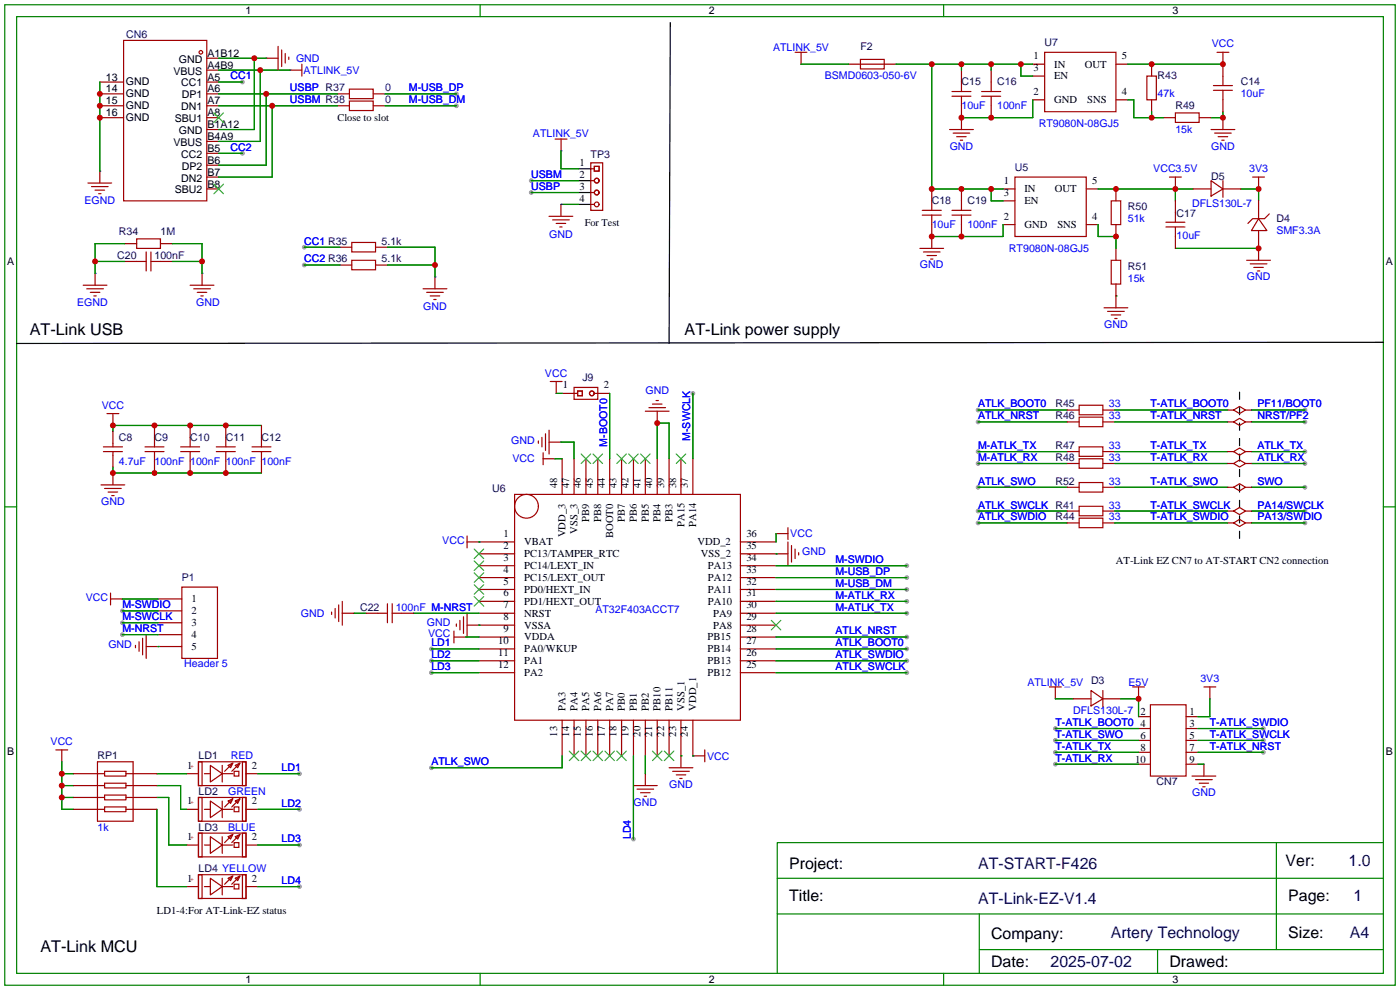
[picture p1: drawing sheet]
<svg xmlns="http://www.w3.org/2000/svg" width="299mm" height="212mm" viewBox="0 0 299 212" stroke-linecap="round" stroke-linejoin="round" font-family="sans-serif">
<g fill="#999">
<circle cx="64" cy="165.4" r=".51"/>
<circle cx="64" cy="173" r=".51"/>
<circle cx="64" cy="180.6" r=".51"/>
<circle cx="193.8" cy="126" r=".51"/>
<circle cx="193.8" cy="123.4" r=".51"/>
<circle cx="193.8" cy="120.9" r=".51"/>
<circle cx="193.8" cy="136.1" r=".51"/>
<circle cx="193.8" cy="141.2" r=".51"/>
<circle cx="193.8" cy="128.5" r=".51"/>
<circle cx="193.8" cy="131.1" r=".51"/>
<circle cx="193.8" cy="138.7" r=".51"/>
<circle cx="193.8" cy="143.8" r=".51"/>
<circle cx="64" cy="189.5" r=".51"/>
<circle cx="209" cy="109.2" r=".51"/>
<circle cx="209" cy="111.8" r=".51"/>
<circle cx="92.2" cy="143.8" r=".51"/>
<circle cx="92.2" cy="141.2" r=".51"/>
<circle cx="92.2" cy="138.7" r=".51"/>
<circle cx="148.1" cy="84.1" r=".51"/>
<circle cx="26.2" cy="130.6" r=".51"/>
<circle cx="26.2" cy="133.1" r=".51"/>
<circle cx="26.2" cy="135.6" r=".51"/>
<circle cx="270" cy="155.7" r=".51"/>
<circle cx="270" cy="160.8" r=".51"/>
<circle cx="225.6" cy="155.7" r=".51"/>
<circle cx="270" cy="158.2" r=".51"/>
<circle cx="225.6" cy="163.3" r=".51"/>
<circle cx="225.6" cy="160.8" r=".51"/>
<circle cx="225.6" cy="158.2" r=".51"/>
<circle cx="92.2" cy="164.1" r=".51"/>
<circle cx="135.4" cy="179.3" r=".51"/>
<circle cx="209" cy="87.6" r=".51"/>
<circle cx="209" cy="90.2" r=".51"/>
<circle cx="209" cy="96.5" r=".51"/>
<circle cx="209" cy="99.1" r=".51"/>
<circle cx="209" cy="104.1" r=".51"/>
<circle cx="113.5" cy="41.1" r=".51"/>
<circle cx="113.5" cy="38.6" r=".51"/>
<circle cx="97.5" cy="20.1" r=".51"/>
<circle cx="97.5" cy="22.6" r=".51"/>
<circle cx="51.8" cy="17.5" r=".51"/>
<circle cx="51.8" cy="32.8" r=".51"/>
<circle cx="65" cy="56.6" r=".51"/>
<circle cx="65" cy="52.8" r=".51"/>
<circle cx="278.9" cy="87.6" r=".51"/>
<circle cx="278.9" cy="96.5" r=".51"/>
<circle cx="278.9" cy="99.1" r=".51"/>
<circle cx="278.9" cy="111.8" r=".51"/>
<circle cx="278.9" cy="109.2" r=".51"/>
<circle cx="278.9" cy="90.2" r=".51"/>
<circle cx="278.9" cy="104.1" r=".51"/>
</g>
<g fill="none" stroke="#a10000" stroke-width=".25">
<path d="M21.3 17.5h5.1M26.4 8.6h17.8v34.3h-17.8zM44.2 15h2.5M44.2 17.5h2.5M44.2 12.4h2.5M56.9 12.4h2.5M59.4 9.9v5.1M60.2 10.7v3.5M61 11.4v2.1M61.7 12.2v.5M62 15h2.5M64.5 13.7v2.6"/>
<path d="M74.7 19.1h5.1v2h-5.1zM169.9 11.2h2.6M171.2 13.7h.1M171.2 11.2v2.5M181.4 13.7h10.1M183.9 12.7h5.1v2h-5.1zM203.5 19.6h4M205.5 15v4.6M209.8 19.6h4.1M211.8 15v4.6M220.7 13.7h2.6M220.7 16.3h2.6"/>
<path d="M223.3 11.2h15.2v12.7h-15.2zM238.5 13.7h2.5M245.1 16.3h2v5h-2zM246.1 13.7v2.6M259.3 19.3h4.1M259.3 18.3h4.1M260.1 11.2h2.5M261.4 11.2v7.1M261.4 19.3v4.6M261.4 13.7h.1M18.8 39.1h5.1M19.6 39.9h3.5"/>
<path d="M21.3 25.1h5.1M21.3 36.6v2.5M21.3 20.1h5.1M21.3 22.6h5.1M44.2 27.7h2.5M44.2 25.1h2.5M44.2 37.8h2.5M44.2 20.1h2.5M44.2 22.6h2.5M44.2 35.3h2.5M44.2 32.8h2.5M44.2 30.2h2.5"/>
<path d="M72.1 20.1h2.6M72.1 22.6h2.6M74.7 21.6h5.1v2h-5.1zM79.8 20.1h2.5M79.8 22.6h2.5M118.6 29.7h2.6M119.9 29.7v2.6M126.3 34.8h2.5v10.2h-2.5zM126.3 36.1h.7M126.3 38.6h.7M127 35.6h1v1h-1zM202.9 27.7h5.1"/>
<path d="M203.5 20.6h4M203.7 28.4h3.6M204.5 29.2h2M205.2 30h.5M205.5 25.1h.1M205.5 20.6v7.1M209.8 20.6h4.1M211.8 20.6v4.5M216.9 37.8h15.3v12.7h-15.3zM220.7 21.3h2.6M238.5 21.3h2.5M246.1 21.3v2.6"/>
<path d="M248.7 25.1h2.5M249.9 37.8h2.6M251.2 24.1h5.1v2.1h-5.1zM251.2 37.8v2.6M256.3 25.1h2.5M258.8 38.6l2.6 1.8-2.6 1.5zM258.8 27.7h5.1M259.6 28.4h3.5M260.3 29.2h2.1M261.1 30h.5M261.4 25.1h.1M261.4 25.1v2.6"/>
<path d="M261.4 38.6v3.6M267.7 37.8h2.6M269 37.8v2.6M20.3 40.6h2.1M20.3 58.4v2.6M21.1 41.4h.5M26.7 55.9h4.5M26.7 52.1h2.5M29.2 51.1h5.1v2h-5.1zM31.2 53.8v4.1M32.3 55.9h4.5M32.3 53.8v4.1"/>
<path d="M34.3 52.1h2.5M43.2 58.4v2.6M44.2 40.4h2.5M72.6 52.8h2.6M72.6 56.6h2.6M75.2 51.8h5.1v2h-5.1zM75.2 55.6h5.1v2.1h-5.1zM80.3 52.8h2.5M80.3 56.6h2.5M93 59.2v2.5M117.3 46.2h5.1M118.1 47h3.6"/>
<path d="M118.9 47.8h2M119.6 48.5h.5M119.9 43.7v2.5M126.3 41.1h.7M126.3 43.7h.7M196.6 53.1h5.1M197.1 46h4.1M197.1 45h4.1M197.4 53.8h3.5M198.1 54.6h2.1M198.9 55.4h.5M199.1 50.5h.1"/>
<path d="M199.1 40.4v4.6M199.1 46v7.1M203.5 46h4M203.5 45h4M205.5 40.4v4.6M205.5 46v4.5M214.4 40.4h2.5M214.4 48h2.5M214.4 42.9h2.5M232.2 40.4h2.5M232.2 48h2.5M237.5 55.6h2v5.1h-2z"/>
<path d="M237.5 42.9h2v5.1h-2zM238.5 40.4v2.5M238.5 48v2.5M238.5 53.1v2.5M249.2 48.5h4M249.2 47.5h4M251.2 40.4h.1M251.2 42.9v4.6M251.2 48.5v4.6M255 40.4h3.8M261.4 40.4h3.8M266.4 55.6h5.1"/>
<path d="M267.2 56.4h3.6M268 57.2h2M268.7 57.9h.5M269 53.1h.1M269 46.7l1.8 2.6h-3.3zM269 42.9v3.8M269 49.3v6.3M269 40.4h.1M271.3 45.7l-1 1h-2.6l-1 1.1M17.8 61h5.1M18.5 61.7h3.6M19.3 62.5h2"/>
<path d="M20.1 63.2h.5M40.6 61h5.1M41.4 61.7h3.6M42.2 62.5h2M42.9 63.2h.5M90.4 61.7h5.1M91.2 62.5h3.5M91.9 63.2h2.1M92.7 64h.5M236 65.8h5M236.7 66.5h3.6M237.5 67.3h2"/>
<path d="M238.3 68.1h.5M238.5 63.2h.1M238.5 60.7v5.1M22.1 96.5h4.1M22.1 95.5h4.1M22.9 88.4h2.5M24.1 88.4v2.5M24.1 92.2v3.3M24.1 96.5v3.3M24.1 90.9h.1M31 96.5h4.1M31 95.5h4.1"/>
<path d="M33 90.9v4.6M33 96.5v4.6M38.6 96.5h4.1M38.6 95.5h4.1M40.6 90.9v4.6M40.6 96.5v4.6M46.2 96.5h4.1M46.2 95.5h4.1M48.3 90.9v4.6M48.3 96.5v4.6M53.8 96.5h4.1M53.8 95.5h4.1"/>
<path d="M55.9 90.9v4.6M55.9 96.5v4.6M115.1 94.2v.5M115.8 93.5v2M116.1 98h2.5M116.1 96.8v2.5M116.6 92.7v3.6M117.3 94.5h2.6M117.3 91.9v5.1M117.6 81.5h2.5M118.6 98h.1M118.9 84.1h.1"/>
<path d="M118.9 81.5v2.6M119.9 94.5h.1M120.1 98v7.7M120.1 84.1h3.3M122.7 82.8h5.1v2.5h-5.1zM122.7 98v7.7M123.4 83.6h1.1v1h-1.1zM125.2 98v7.7M127 84.1h3.3M127.8 98v7.7M130.3 98v7.7M132.8 98v7.7"/>
<path d="M135.4 98v7.7M137.9 98v7.7M137.9 87.9h5.1M138.7 87.1h3.5M139.4 86.4h2.1M140.2 85.6h.5M140.5 87.9v2.5M140.5 98v7.7M140.5 90.4h.1M143 98v7.7M145.5 98v7.7M148.1 98v7.7"/>
<path d="M228.1 96.5h2.5M228.1 87.6h2.5M228.1 90.2h2.5M228.1 99.1h2.5M230.6 86.6h5.1v2h-5.1zM230.6 89.2h5.1v2h-5.1zM230.6 95.5h5.1v2h-5.1zM230.6 98h5.1v2.1h-5.1zM235.7 96.5h2.6M235.7 87.6h2.6M235.7 90.2h2.6M235.7 99.1h2.6"/>
<path d="M262.4 96.5h1.3M262.4 87.6h1.3M262.4 90.2h1.3M262.4 99.1h1.3M263.7 87.6l1.2-.7 1.3 .7-1.3 .8zM263.7 96.5l1.2-.7 1.3 .7-1.3 .8zM263.7 99.1l1.2-.8 1.3 .8-1.3 .7zM263.7 90.2l1.2-.8 1.3 .8-1.3 .7zM266.2 96.5h1.3M266.2 87.6h1.3M266.2 90.2h1.3M266.2 99.1h1.3"/>
<path d="M21.6 103.6h5.1M22.4 104.4h3.5M23.1 105.2h2M23.9 105.9h.5M24.1 101.1h.1M24.1 101.1v2.5M99.8 114.6v2.5M99.8 115.8h10.2M102.4 118.4h7.6M102.4 115.8h.1M110 105.7h48.2v48.2h-48.2zM158.2 118.4h10.2"/>
<path d="M158.2 115.8h7.7M165.9 118.4h.1M168.4 114h-2.5M168.4 112.8v2.5M168.4 115.8v5.1M169.2 116.6v3.5M169.9 117.3v2.1M170.7 118.1v.5M228.1 109.2h2.5M228.1 111.8h2.5M228.1 104.1h2.5M230.6 108.2h5.1v2h-5.1z"/>
<path d="M230.6 110.7h5.1v2.1h-5.1zM230.6 103.1h5.1v2.1h-5.1zM235.7 109.2h2.6M235.7 111.8h2.6M235.7 104.1h2.6M262.4 109.2h1.3M262.4 111.8h1.3M262.4 104.1h1.3M263.7 111.8l1.2-.8 1.3 .8-1.3 .7zM263.7 109.2l1.2-.7 1.3 .7-1.3 .8zM263.7 104.1l1.2-.7 1.3 .7-1.3 .8zM266.2 109.2h1.3"/>
<path d="M266.2 111.8h1.3M266.2 104.1h1.3M23.6 128h2.6M23.6 126.7v2.6M26.2 128h.1M29 137.9v.5M29.7 137.2v2M30.5 136.4v3.6M31.2 138.2h7.7M31.2 135.6v5.1M33.8 138.2h.1M33.8 128h5.1"/>
<path d="M33.8 130.6h5.1M33.8 133.1h5.1M33.8 135.6h5.1M38.9 125.5h7.6v15.2h-7.6zM70.9 130.8v.5M71.6 130v2.1M72.4 129.3v3.5M73.2 131.1h2.5M73.2 128.5v5.1M75.7 131.1h.1M78.2 131.1h4.6M82.8 129v4.1"/>
<path d="M83.8 131.1h4.6M83.8 129v4.1M97 136.1h2.6M97 134.9v2.5M97.5 133.4v.5M98.3 132.6v2M99.1 131.8v3.6M99.6 136.1h.1M99.8 133.6h10.2M99.8 131.1v5M102.4 136.1h7.6M102.4 133.6h.1"/>
<path d="M102.4 131.1h7.6M102.4 120.9h7.6M102.4 123.4h7.6M102.4 126h7.6M102.4 128.5h7.6M102.4 138.7h7.6M158.2 136.1h7.7M158.2 133.6h7.7M158.2 131.1h7.7M158.2 120.9h7.7M158.2 123.4h7.7M158.2 126h7.7"/>
<path d="M158.2 128.5h7.7M158.2 138.7h7.7M102.4 141.2h7.6M102.4 143.8h7.6M120.1 153.9v7.6M122.7 153.9v7.6M125.2 153.9v7.6M127.8 153.9v7.6M130.3 153.9v7.6M132.8 153.9v7.6M135.4 153.9v7.6M137.9 153.9v7.6"/>
<path d="M140.5 153.9v7.6M143 153.9v7.6M145.5 153.9v10.2M148.1 153.9v7.6h2.5M158.2 141.2h7.7M158.2 143.8h7.7M224.3 146.8h2.5M225.5 149.4h.1M225.6 146.8v2.6M229.4 149.4h3.8M233.2 147.6l2.5 1.8-2.5 1.5zM235.7 149.4h3.8"/>
<path d="M235.7 147.6v3.5M242.1 146.8h2.5M243.3 149.4h.1M243.3 153.2h2.6M243.3 155.7h2.6M243.3 158.2h2.6M243.3 146.8v2.6M245.9 150.6h7.6v15.3h-7.6zM253.5 153.2h2.5M253.5 155.7h2.5M253.5 158.2h2.5M257.3 146.8h2.5"/>
<path d="M258.6 146.8v2.6M258.6 149.4h.1M11.9 160.3h2.6M13.2 160.3v2.5M13.2 162.8h.1M15.7 165.4h6.7M15.7 173h6.7M15.7 167.9h6.7M15.7 170.4h6.7M20.8 162.8h7.6v12.7h-7.6zM22.4 164.8h4.5v1.1h-4.5zM22.4 167.4h4.5v1h-4.5z"/>
<path d="M22.4 169.9h4.5v1h-4.5zM22.4 172.5h4.5v1h-4.5zM26.9 165.4h6.6M26.9 173h6.6M26.9 167.9h6.6M26.9 170.4h6.6M39.9 165.4h2.5M39.9 173h2.5M42.4 162.8h10.2v5.1h-10.2zM42.4 162.8h.8v5.1h-.8zM42.4 170.4h10.2v5.1h-10.2zM42.4 170.4h.8v5.1h-.8z"/>
<path d="M42.4 178.1h10.2v5h-10.2zM42.4 178.1h.8v5h-.8zM43.7 165.4h1.3M43.7 173h1.3M45 163.6l2.5 1.8-2.5 1.7zM45 171.2l2.5 1.8-2.5 1.8zM45 178.8l2.5 1.8-2.5 1.8zM47.5 163.6v3.5M47.5 171.2v3.6M47.5 178.8v3.6M47.5 165.4h2.3M47.5 173h2.3"/>
<path d="M48.8 163.6l1-.5-.5 1zM48.8 171.2l1-.5-.5 1zM48.8 178.8l1-.5-.5 1zM49.5 163.3l-1.5 1.5M49.5 170.9l-1.5 1.6M49.5 178.6l-1.5 1.5M50 164.8h1.1v1.1h-1.1zM50 172.5h1.1v1h-1.1zM50.3 163.6l1-.5-.5 1zM50.3 171.2l1-.5-.5 1zM50.3 178.8l1-.5-.5 1zM51.1 163.3l-1.6 1.5"/>
<path d="M51.1 170.9l-1.6 1.6M51.1 178.6l-1.6 1.5M51.8 162.8h.8v5.1h-.8zM51.8 170.4h.8v5.1h-.8zM51.8 178.1h.8v5h-.8zM52.6 165.4h2.5M52.6 173h2.5M135.4 167.9h5.1M136.1 168.7h3.6M136.9 169.4h2M137.7 170.2h.5M137.9 165.4h.1"/>
<path d="M137.9 165.4v2.5M143 164.1h5.1M143.8 164.8h3.5M144.5 165.6h2.1M145.3 166.4h.5M145.5 161.5h.1M150.6 160.3v2.5M243.3 160.8h2.6M243.3 163.3h2.6M253.5 160.8h2.5M253.5 163.3h2.5M254.8 165.9h5"/>
<path d="M255.5 166.6h3.6M256.3 167.4h2M257 168.1h.6M257.3 163.3h.1M257.3 163.3v2.6M39.9 189.5h2.5M39.9 180.6h2.5M42.4 186.9h10.2v5.1h-10.2zM42.4 186.9h.8v5.1h-.8zM43.7 189.5h1.3M43.7 180.6h1.3M45 187.7l2.5 1.8-2.5 1.8z"/>
<path d="M47.5 187.7v3.6M47.5 189.5h2.3M47.5 180.6h2.3M48.8 187.7l1-.5-.5 1zM49.5 187.5l-1.5 1.5M50 189h1.1v1h-1.1zM50 180.1h1.1v1h-1.1zM50.3 187.7l1-.5-.5 1zM51.1 187.5l-1.6 1.5M51.8 186.9h.8v5.1h-.8zM52.6 189.5h2.5M52.6 180.6h2.5"/>
<circle cx="42.9" cy="11.2" r=".38"/>
<circle cx="127.5" cy="38.6" r=".51"/>
<circle cx="127.5" cy="41.1" r=".51"/>
<circle cx="127.5" cy="43.7" r=".51"/>
<circle cx="126.5" cy="84.1" r=".51"/>
<circle cx="112.5" cy="108.2" r="2.54"/>
</g>
<g fill="none" stroke="#3c3" stroke-width=".25">
<path d="M45.7 39.4l2.1 2M45.7 24.1l2.1 2.1M47.8 39.4l-2.1 2M47.8 24.1l-2.1 2.1M124.2 97l2 2.1M126.2 97l-2 2.1M126.7 97l2.1 2.1M128.8 97l-2.1 2.1M131.8 97l2.1 2.1M133.9 97l-2.1 2.1M134.4 97l2 2.1M136.4 97l-2 2.1"/>
<path d="M136.9 97l2 2.1M138.9 97l-2 2.1M144.5 97l2.1 2.1M146.6 97l-2.1 2.1M101.3 117.3l2.1 2.1M101.3 119.9l2.1 2M103.4 117.3l-2.1 2.1M103.4 119.9l-2.1 2M101.3 122.4l2.1 2.1M101.3 125l2.1 2M101.3 127.5l2.1 2M103.4 122.4l-2.1 2.1"/>
<path d="M103.4 125l-2.1 2M103.4 127.5l-2.1 2M164.8 132.6l2.1 2M166.9 132.6l-2.1 2M121.7 160.5l2 2.1M123.7 160.5l-2 2.1M124.2 160.5l2 2.1M126.2 160.5l-2 2.1M126.7 160.5l2.1 2.1M128.8 160.5l-2.1 2.1M129.3 160.5l2 2.1M131.3 160.5l-2 2.1"/>
<path d="M131.8 160.5l2.1 2.1M133.9 160.5l-2.1 2.1M139.4 160.5l2.1 2.1M141.5 160.5l-2.1 2.1M142 160.5l2 2.1M144 160.5l-2 2.1"/>
</g>
<g fill="none" stroke="#008700" stroke-width=".25">
<path d="M21.3 17.5v19.1M46.7 15h15.3M46.7 12.4h10.2M46.7 17.5h5.1M54.4 12.4v15.3h-7.7M55.6 15v15.2h-8.9M171.2 13.7h10.2M191.5 13.7h29.2M199.1 13.7v26.7h15.3M205.5 13.7v1.3M211.8 13.7v1.3M218.2 13.7v2.6h2.5"/>
<path d="M241 13.7h20.4M46.7 20.1h25.4M46.7 22.6h25.4M46.7 32.8h5.1M56.9 20.1v15.2h-10.2M58.2 22.6v15.2h-11.5M82.3 20.1h15.2M82.3 22.6h15.2M113.5 38.6h10.2M119.9 32.3v3.8h3.8M220.7 21.3v3.8h-15.2M241 21.3h1.3v3.8h6.4"/>
<path d="M246.1 23.9v1.2M261.4 23.9v1.2h-2.6M20.3 55.9h6.4M26.7 52.1h-6.4v6.3M36.8 55.9h6.4M36.8 52.1h6.4v6.3M65 56.6h7.6M65 52.8h7.6M82.8 56.6h10.2M82.8 52.8h10.2v6.4M113.5 41.1h10.2M119.9 43.7h3.8"/>
<path d="M211.8 40.4v2.5h2.6M214.4 48v2.5h-15.3M234.7 48v2.5h3.8v2.6M234.7 40.4h20.3M251.2 53.1h17.8M251.2 40.4v2.5M265.2 40.4h3.8v2.5M238.5 63.2h.1M24.1 99.8v1.3h31.8M55.9 90.9h-31.8v1.3M118.6 98h1.5M118.9 84.1h1.2"/>
<path d="M119.9 94.5h2.8v3.5M130.3 84.1v13.9M140.5 98v-7.6h2.5v7.6M148.1 84.1v13.9M209 87.6h19.1M209 90.2h19.1M209 96.5h19.1M209 99.1h19.1M238.3 87.6h24.1M238.3 90.2h24.1M238.3 96.5h24.1M238.3 99.1h24.1"/>
<path d="M267.5 87.6h11.4M267.5 90.2h11.4M267.5 96.5h11.4M267.5 99.1h11.4M102.4 115.8h.1M165.9 118.4h.1M165.9 114v1.8M209 109.2h19.1M209 111.8h19.1M209 104.1h19.1M238.3 109.2h24.1M238.3 111.8h24.1"/>
<path d="M238.3 104.1h24.1M267.5 109.2h11.4M267.5 111.8h11.4M267.5 104.1h11.4M26.2 128h7.6M26.2 130.6h7.6M26.2 133.1h7.6M26.2 135.6h7.6M33.8 138.2h.1M75.7 131.1h2.5M88.4 131.1h14M92.2 138.7h10.2"/>
<path d="M99.6 136.1h2.8M102.4 133.6h.1M165.9 126h27.9M165.9 123.4h27.9M165.9 120.9h27.9M165.9 136.1h27.9M165.9 128.5h27.9M165.9 131.1h27.9M165.9 138.7h27.9M92.2 141.2h10.2M92.2 143.8h10.2M165.9 141.2h27.9"/>
<path d="M165.9 143.8h27.9M225.6 155.7h17.7M225.6 158.2h17.7M225.6 149.4h3.8M239.5 149.4h3.8v3.8M256 155.7h14M256 158.2h14M258.6 149.4v3.8h-2.6M13.2 170.4h2.5M13.2 162.8v10.2h2.5M13.2 167.9h2.5M13.2 165.4h2.5"/>
<path d="M33.5 170.4h2.6v10.2h3.8M33.5 167.9h5.1v5.1h1.3M33.5 165.4h6.4M33.5 173v16.5h6.4M55.1 173h8.9M55.1 165.4h8.9M120.1 161.5v2.6h-27.9M135.4 161.5v17.8M137.9 161.5v3.9M145.5 161.5h.1M148.1 161.5h.1M225.6 160.8h17.7"/>
<path d="M225.6 163.3h17.7M256 160.8h14M256 163.3h1.3M55.1 180.6h8.9M55.1 189.5h8.9"/>
</g>
<g fill="none" stroke="#008000" stroke-width=".25">
<path d="M1 1h297.2v209.6h-297.2zM3.6 3.6h292.1v204.4h-292.1zM102.6 1v2.6M201.7 1v2.6M1 108.3h2.6M295.7 108.3h2.5M209.3 195.3v12.7M272.8 180.1v22.8M295.7 195.3h-129.6v12.7M295.7 187.7h-129.6v7.6M295.7 180.1h-129.6v7.6M102.6 208v2.6"/>
<path d="M201.7 208v2.6M209.3 202.9h86.4M247.4 202.9v5.1"/>
</g>
<path d="M143.3 4.8l-.3 68.6M123.7 36.1h2.5M123.7 38.6h2.5M123.7 41.1h2.5M123.7 43.7h2.5M295.7 73.2l-292.1 .2" fill="none" stroke="#000" stroke-width=".25"/>
<path d="M56.9 12.4h.1M62 15h.1M21.3 36.6h.1M119.9 32.3h.1M20.3 58.4h.1M43.2 58.4h.1M93 59.2h.1M119.9 43.7h.1" fill="none" stroke="#00f" stroke-width=".25"/>
<path d="M264.9 83.8v31.8" fill="none" stroke="#000" stroke-width=".25" stroke-dasharray="1.5 1.8"/>
<g fill="#c00">
<circle cx="13.2" cy="170.4" r=".63"/>
<circle cx="13.2" cy="167.9" r=".63"/>
<circle cx="13.2" cy="165.4" r=".63"/>
<circle cx="211.8" cy="25.1" r=".63"/>
<circle cx="205.5" cy="25.1" r=".63"/>
<circle cx="261.4" cy="25.1" r=".63"/>
<circle cx="246.1" cy="13.7" r=".63"/>
<circle cx="261.4" cy="13.7" r=".63"/>
<circle cx="205.5" cy="50.5" r=".63"/>
<circle cx="199.1" cy="50.5" r=".63"/>
<circle cx="269" cy="53.1" r=".63"/>
<circle cx="251.2" cy="40.4" r=".63"/>
<circle cx="238.5" cy="40.4" r=".63"/>
<circle cx="140.5" cy="90.4" r=".63"/>
<circle cx="269" cy="40.4" r=".63"/>
<circle cx="24.1" cy="90.9" r=".63"/>
<circle cx="33" cy="90.9" r=".63"/>
<circle cx="40.6" cy="90.9" r=".63"/>
<circle cx="48.3" cy="90.9" r=".63"/>
<circle cx="24.1" cy="101.1" r=".63"/>
<circle cx="33" cy="101.1" r=".63"/>
<circle cx="40.6" cy="101.1" r=".63"/>
<circle cx="48.3" cy="101.1" r=".63"/>
<circle cx="56.9" cy="20.1" r=".63"/>
<circle cx="58.2" cy="22.6" r=".63"/>
<circle cx="55.6" cy="15" r=".63"/>
<circle cx="21.3" cy="20.1" r=".63"/>
<circle cx="21.3" cy="22.6" r=".63"/>
<circle cx="21.3" cy="25.1" r=".63"/>
<circle cx="54.4" cy="12.4" r=".63"/>
<circle cx="93" cy="56.6" r=".63"/>
<circle cx="20.3" cy="55.9" r=".63"/>
<circle cx="43.2" cy="55.9" r=".63"/>
<circle cx="211.8" cy="40.4" r=".63"/>
<circle cx="205.5" cy="40.4" r=".63"/>
<circle cx="218.2" cy="13.7" r=".63"/>
<circle cx="205.5" cy="13.7" r=".63"/>
<circle cx="199.1" cy="40.4" r=".63"/>
<circle cx="199.1" cy="13.7" r=".63"/>
<circle cx="211.8" cy="13.7" r=".63"/>
<circle cx="246.1" cy="25.1" r=".63"/>
<circle cx="238.5" cy="50.5" r=".63"/>
<circle cx="243.3" cy="149.4" r=".63"/>
</g>
<g font-size="3.5">
<text x="6.3" y="71.6">AT-Link USB</text>
<text x="146.3" y="71.6">AT-Link power supply</text>
<text x="8.6" y="203.4">AT-Link MCU</text>
</g>
<g font-size="3.4">
<text x="168.7" y="185.6">Project:</text>
<text x="274.8" y="185">Ver:</text>
<text x="168.7" y="192.6">Title:</text>
<text x="275.3" y="192.6">Page:</text>
<text x="211.8" y="200.6">Company:</text>
<text x="275.3" y="200.5">Size:</text>
<text x="211.8" y="206.6">Date:</text>
<text x="249.9" y="206.6">Drawed:</text>
</g>
<g font-size="3.4" fill="#000080">
<text x="209" y="185.6">AT-START-F426</text>
<text x="288.2" y="185">1.0</text>
<text x="209.1" y="193.1">AT-Link-EZ-V1.4</text>
<text x="289.3" y="192.6">1</text>
<text x="237.4" y="200.5">Artery Technology</text>
<text x="288.5" y="200.5">A4</text>
<text x="224.5" y="206.7">2025-07-02</text>
</g>
<g font-size="2.3">
<text x="52.5" y="3">1</text>
<text x="151.5" y="3">2</text>
<text x="250.6" y="3">3</text>
<text x="22.6" y="17.2">13</text>
<text x="37.1" y="15.9">VBUS</text>
<text x="38.2" y="13.4">GND</text>
<text x="44.3" y="17.2">A5</text>
<text x="44.3" y="14.7">A4B9</text>
<text x="44.3" y="12.1">A1B12</text>
<text x="220.9" y="12.7">1</text>
<text x="220.9" y="15.2">3</text>
<text x="225.3" y="14.4">IN</text>
<text x="225.3" y="17">EN</text>
<text x="231.8" y="14.4">OUT</text>
<text x="239.8" y="12.7">5</text>
<text x="22.6" y="22.3">15</text>
<text x="22.6" y="19.8">14</text>
<text x="26.9" y="23.3">GND</text>
<text x="26.9" y="20.8">GND</text>
<text x="26.9" y="18.2">GND</text>
<text x="38.7" y="23.6">DN1</text>
<text x="38.7" y="18.5">CC1</text>
<text x="38.8" y="21">DP1</text>
<text x="44.3" y="22.3">A7</text>
<text x="44.3" y="19.8">A6</text>
<text x="220.9" y="20.3">2</text>
<text x="225.3" y="22.1">GND</text>
<text x="232.3" y="22.1">SNS</text>
<text x="239.8" y="20.3">4</text>
<text x="22.6" y="24.8">16</text>
<text x="26.9" y="25.9">GND</text>
<text x="37.3" y="26.1">SBU1</text>
<text x="38.2" y="28.6">GND</text>
<text x="44.3" y="29.9">B4A9</text>
<text x="44.3" y="27.4">B1A12</text>
<text x="44.3" y="24.8">A8</text>
<text x="37.1" y="31.2">VBUS</text>
<text x="38.7" y="33.7">CC2</text>
<text x="44.3" y="35">B6</text>
<text x="44.3" y="32.5">B5</text>
<text x="123.9" y="35.5">1</text>
<text x="37.3" y="41.3">SBU2</text>
<text x="38.7" y="38.8">DN2</text>
<text x="38.8" y="36.3">DP2</text>
<text x="44.3" y="40.1">B8</text>
<text x="44.3" y="37.5">B7</text>
<text x="123.9" y="38">2</text>
<text x="123.9" y="40.6">3</text>
<text x="214.5" y="39.3">1</text>
<text x="214.5" y="41.9">3</text>
<text x="218.9" y="41.1">IN</text>
<text x="225.5" y="41.1">OUT</text>
<text x="233.4" y="39.3">5</text>
<text x="123.9" y="43.1">4</text>
<text x="214.5" y="47">2</text>
<text x="218.9" y="43.7">EN</text>
<text x="233.4" y="47">4</text>
<text x="218.9" y="48.7">GND</text>
<text x="226" y="48.7">SNS</text>
<text x="1.5" y="56.7">A</text>
<text x="296.2" y="56.7">A</text>
<text x="120.3" y="83">1</text>
<text x="129" y="83">2</text>
<text x="119.1" y="104.4" transform="rotate(-90 119.1 104.4)">48</text>
<text x="121.6" y="104.4" transform="rotate(-90 121.6 104.4)">47</text>
<text x="124.2" y="104.4" transform="rotate(-90 124.2 104.4)">46</text>
<text x="126.7" y="104.4" transform="rotate(-90 126.7 104.4)">45</text>
<text x="129.3" y="104.4" transform="rotate(-90 129.3 104.4)">44</text>
<text x="131.8" y="104.4" transform="rotate(-90 131.8 104.4)">43</text>
<text x="134.3" y="104.4" transform="rotate(-90 134.3 104.4)">42</text>
<text x="136.9" y="104.4" transform="rotate(-90 136.9 104.4)">41</text>
<text x="139.4" y="104.4" transform="rotate(-90 139.4 104.4)">40</text>
<text x="142" y="104.4" transform="rotate(-90 142 104.4)">39</text>
<text x="144.5" y="104.4" transform="rotate(-90 144.5 104.4)">38</text>
<text x="147" y="104.4" transform="rotate(-90 147 104.4)">37</text>
<text x="125.9" y="111.6" transform="rotate(-90 125.9 111.6)">PB9</text>
<text x="128.5" y="111.6" transform="rotate(-90 128.5 111.6)">PB8</text>
<text x="133.6" y="111.6" transform="rotate(-90 133.6 111.6)">PB7</text>
<text x="136.1" y="111.6" transform="rotate(-90 136.1 111.6)">PB6</text>
<text x="138.6" y="111.6" transform="rotate(-90 138.6 111.6)">PB5</text>
<text x="141.2" y="111.6" transform="rotate(-90 141.2 111.6)">PB4</text>
<text x="143.7" y="111.6" transform="rotate(-90 143.7 111.6)">PB3</text>
<text x="146.3" y="112.6" transform="rotate(-90 146.3 112.6)">PA15</text>
<text x="148.8" y="112.6" transform="rotate(-90 148.8 112.6)">PA14</text>
<text x="107.6" y="114.8">1</text>
<text x="107.6" y="117.3">2</text>
<text x="107.6" y="119.9">3</text>
<text x="112" y="116.6">VBAT</text>
<text x="112" y="119.1">PC13/TAMPER_RTC</text>
<text x="120.9" y="114.9" transform="rotate(-90 120.9 114.9)">VDD_3</text>
<text x="123.4" y="114.1" transform="rotate(-90 123.4 114.1)">VSS_3</text>
<text x="131" y="115" transform="rotate(-90 131 115)">BOOT0</text>
<text x="149" y="116.6">VDD_2</text>
<text x="149.8" y="119.1">VSS_2</text>
<text x="159.5" y="119.9">34</text>
<text x="159.5" y="114.8">36</text>
<text x="159.5" y="117.3">35</text>
<text x="107.6" y="122.4">4</text>
<text x="107.6" y="124.9">5</text>
<text x="112" y="121.6">PC14/LEXT_IN</text>
<text x="112" y="124.2">PC15/LEXT_OUT</text>
<text x="151.3" y="121.6">PA13</text>
<text x="151.3" y="124.2">PA12</text>
<text x="159.5" y="122.4">33</text>
<text x="159.5" y="124.9">32</text>
<text x="238.5" y="120.6">AT-Link EZ CN7 to AT-START CN2 connection</text>
<text x="40.9" y="128.7">1</text>
<text x="40.9" y="131.3">2</text>
<text x="107.6" y="127.5">6</text>
<text x="107.6" y="130">7</text>
<text x="112" y="126.7">PD0/HEXT_IN</text>
<text x="112" y="129.3">PD1/HEXT_OUT</text>
<text x="112" y="131.8">NRST</text>
<text x="151.3" y="126.7">PA11</text>
<text x="151.3" y="129.3">PA10</text>
<text x="152.4" y="131.8">PA9</text>
<text x="159.5" y="130">30</text>
<text x="159.5" y="127.5">31</text>
<text x="40.9" y="133.8">3</text>
<text x="40.9" y="136.4">4</text>
<text x="106.4" y="137.6">10</text>
<text x="107.6" y="132.6">8</text>
<text x="107.6" y="135.1">9</text>
<text x="112" y="134.3">VSSA</text>
<text x="112" y="136.9">VDDA</text>
<text x="151.2" y="136.9">PB15</text>
<text x="152.4" y="134.3">PA8</text>
<text x="159.5" y="135.1">28</text>
<text x="159.5" y="137.6">27</text>
<text x="159.5" y="132.6">29</text>
<text x="40.9" y="138.9">5</text>
<text x="106.4" y="140.2">11</text>
<text x="106.4" y="142.7">12</text>
<text x="112" y="139.4">PA0/WKUP</text>
<text x="112" y="142">PA1</text>
<text x="151.2" y="139.4">PB14</text>
<text x="151.2" y="142">PB13</text>
<text x="159.5" y="140.2">26</text>
<text x="159.5" y="142.7">25</text>
<text x="112" y="144.5">PA2</text>
<text x="151.2" y="144.5">PB12</text>
<text x="120.9" y="151.9" transform="rotate(-90 120.9 151.9)">PA3</text>
<text x="123.4" y="151.9" transform="rotate(-90 123.4 151.9)">PA4</text>
<text x="125.9" y="151.9" transform="rotate(-90 125.9 151.9)">PA5</text>
<text x="128.5" y="151.9" transform="rotate(-90 128.5 151.9)">PA6</text>
<text x="131" y="151.9" transform="rotate(-90 131 151.9)">PA7</text>
<text x="133.6" y="151.9" transform="rotate(-90 133.6 151.9)">PB0</text>
<text x="136.1" y="151.9" transform="rotate(-90 136.1 151.9)">PB1</text>
<text x="138.6" y="151.9" transform="rotate(-90 138.6 151.9)">PB2</text>
<text x="141.2" y="151.9" transform="rotate(-90 141.2 151.9)">PB10</text>
<text x="143.7" y="151.9" transform="rotate(-90 143.7 151.9)">PB11</text>
<text x="146.3" y="151.9" transform="rotate(-90 146.3 151.9)">VSS_1</text>
<text x="148.8" y="151.9" transform="rotate(-90 148.8 151.9)">VDD_1</text>
<text x="243.7" y="152.9">2</text>
<text x="243.7" y="155.4">4</text>
<text x="254.3" y="152.9">1</text>
<text x="254.3" y="155.4">3</text>
<text x="1.5" y="161.4">B</text>
<text x="119.1" y="157.5" transform="rotate(-90 119.1 157.5)">13</text>
<text x="121.6" y="157.5" transform="rotate(-90 121.6 157.5)">14</text>
<text x="124.2" y="157.5" transform="rotate(-90 124.2 157.5)">15</text>
<text x="126.7" y="157.5" transform="rotate(-90 126.7 157.5)">16</text>
<text x="129.3" y="157.5" transform="rotate(-90 129.3 157.5)">17</text>
<text x="131.8" y="157.5" transform="rotate(-90 131.8 157.5)">18</text>
<text x="134.3" y="157.5" transform="rotate(-90 134.3 157.5)">19</text>
<text x="136.9" y="157.5" transform="rotate(-90 136.9 157.5)">20</text>
<text x="139.4" y="157.5" transform="rotate(-90 139.4 157.5)">21</text>
<text x="142" y="157.5" transform="rotate(-90 142 157.5)">22</text>
<text x="144.5" y="157.5" transform="rotate(-90 144.5 157.5)">23</text>
<text x="147" y="157.5" transform="rotate(-90 147 157.5)">24</text>
<text x="243.7" y="158">6</text>
<text x="243.7" y="160.5">8</text>
<text x="254.3" y="158">5</text>
<text x="254.3" y="160.5">7</text>
<text x="296.2" y="161.4">B</text>
<text x="40" y="164.3">1</text>
<text x="53.8" y="164.3">2</text>
<text x="242.6" y="163">10</text>
<text x="254.3" y="163">9</text>
<text x="40" y="171.9">1</text>
<text x="53.8" y="171.9">2</text>
<text x="40" y="179.5">1</text>
<text x="53.8" y="179.5">2</text>
<text x="40" y="188.4">1</text>
<text x="53.8" y="188.4">2</text>
<text x="33.5" y="195.3">LD1-4:For AT-Link-EZ status</text>
<text x="52.5" y="210">1</text>
<text x="151.5" y="210">2</text>
<text x="250.6" y="210">3</text>
</g>
<g font-size="2.3" fill="#000080">
<text x="27" y="8.1">CN6</text>
<text x="183.9" y="10.6">F2</text>
<text x="223.3" y="9.9">U7</text>
<text x="247.4" y="17">R43</text>
<text x="82.3" y="19.5">0</text>
<text x="82.3" y="22.1">0</text>
<text x="205.5" y="18.3">C15</text>
<text x="213.1" y="18.3">C16</text>
<text x="251.2" y="23.3">R49</text>
<text x="265.2" y="18.3">C14</text>
<text x="126.2" y="33.9">TP3</text>
<text x="216.9" y="36.5">U5</text>
<text x="258.8" y="38.6">D5</text>
<text x="199.1" y="43.7">C18</text>
<text x="206.8" y="43.7">C19</text>
<text x="241" y="44.9">R50</text>
<text x="251.5" y="46.4">C17</text>
<text x="272.8" y="47.5">D4</text>
<text x="25.4" y="50.3">R34</text>
<text x="34.3" y="50.3">1M</text>
<text x="81.5" y="52.3">5.1k</text>
<text x="25.1" y="55.3">C20</text>
<text x="33" y="55.3">100nF</text>
<text x="81.5" y="56.1">5.1k</text>
<text x="241" y="57.6">R51</text>
<text x="124.5" y="81.5">J9</text>
<text x="225.6" y="87.1">R45</text>
<text x="225.6" y="89.6">R46</text>
<text x="25.4" y="94.2">C8</text>
<text x="33" y="94.2">C9</text>
<text x="40.6" y="94.2">C10</text>
<text x="48.3" y="94.2">C11</text>
<text x="55.9" y="94.2">C12</text>
<text x="225.6" y="96">R47</text>
<text x="225.6" y="98.5">R48</text>
<text x="105.2" y="105.1">U6</text>
<text x="225.6" y="103.6">R52</text>
<text x="225.6" y="111.2">R44</text>
<text x="38.9" y="124.2">P1</text>
<text x="77" y="130.5">C22</text>
<text x="233.2" y="146.3">D3</text>
<text x="20.8" y="162.3">RP1</text>
<text x="42.4" y="162.3">LD1</text>
<text x="247.1" y="167.9">CN7</text>
<text x="42.4" y="169.9">LD2</text>
<text x="42.4" y="177.5">LD3</text>
<text x="42.4" y="186.4">LD4 YELLOW</text>
</g>
<g font-size="2.3" fill="#00f">
<text x="165.2" y="10.9">ATLINK_5V</text>
<text x="259" y="10.1">VCC</text>
<text x="49.3" y="17">CC1</text>
<text x="63.3" y="13.2">GND</text>
<text x="64.9" y="15.7">ATLINK_5V</text>
<text x="176.3" y="17">BSMD0603-050-6V</text>
<text x="62" y="19.5">USBP R37</text>
<text x="62" y="22.1">USBM R38</text>
<text x="87.4" y="19.5">M-USB_DP</text>
<text x="87.4" y="22.1">M-USB_DM</text>
<text x="205.5" y="23.3">10uF</text>
<text x="213.1" y="23.3">100nF</text>
<text x="247.4" y="20.8">47k</text>
<text x="265.2" y="20.8">10uF</text>
<text x="113.9" y="29.2">ATLINK_5V</text>
<text x="222" y="27.1">RT9080N-08GJ5</text>
<text x="251.2" y="28.4">15k</text>
<text x="49.3" y="32.2">CC2</text>
<text x="203" y="32">GND</text>
<text x="258.8" y="32">GND</text>
<text x="113.5" y="40.6">USBP</text>
<text x="113.5" y="38.1">USBM</text>
<text x="246.5" y="36.8">VCC3.5V</text>
<text x="267" y="36.8">3V3</text>
<text x="18.1" y="43.7">EGND</text>
<text x="241" y="47.5">51k</text>
<text x="254.8" y="44.2">DFLS130L-7</text>
<text x="65" y="52.3">CC1 R35</text>
<text x="117.4" y="50.8">GND</text>
<text x="199.1" y="48.7">10uF</text>
<text x="206.8" y="48.7">100nF</text>
<text x="215.6" y="53.8">RT9080N-08GJ5</text>
<text x="251.5" y="51">10uF</text>
<text x="272.8" y="50">SMF3.3A</text>
<text x="65" y="56.1">CC2 R36</text>
<text x="196.6" y="57.4">GND</text>
<text x="266.5" y="59.9">GND</text>
<text x="16.5" y="65.5">EGND</text>
<text x="41.9" y="65.5">GND</text>
<text x="241" y="60.2">15k</text>
<text x="90.4" y="66.3">GND</text>
<text x="236" y="70.1">GND</text>
<text x="116.5" y="80.5">VCC</text>
<text x="21.7" y="87.3">VCC</text>
<text x="137.9" y="84.3">GND</text>
<text x="209" y="87.1">ATLK_BOOT0</text>
<text x="209" y="89.6">ATLK_NRST</text>
<text x="237" y="87.1">33</text>
<text x="237" y="89.6">33</text>
<text x="245.9" y="87.1">T-ATLK_BOOT0</text>
<text x="245.9" y="89.6">T-ATLK_NRST</text>
<text x="268.7" y="87.1">PF11/BOOT0</text>
<text x="268.7" y="89.6">NRST/PF2</text>
<text x="109.3" y="94.8">GND</text>
<text x="129.8" y="95.5" transform="rotate(-90 129.8 95.5)">M-BOOT0</text>
<text x="147.5" y="94.2" transform="rotate(-90 147.5 94.2)">M-SWCLK</text>
<text x="209" y="96">M-ATLK_TX</text>
<text x="237" y="96">33</text>
<text x="245.9" y="96">T-ATLK_TX</text>
<text x="268.7" y="96">ATLK_TX</text>
<text x="25.4" y="99.3">4.7uF</text>
<text x="33" y="99.3">100nF</text>
<text x="40.6" y="99.3">100nF</text>
<text x="48.3" y="99.3">100nF</text>
<text x="55.9" y="99.3">100nF</text>
<text x="109.5" y="98.8">VCC</text>
<text x="209" y="98.5">M-ATLK_RX</text>
<text x="237" y="98.5">33</text>
<text x="245.9" y="98.5">T-ATLK_RX</text>
<text x="268.7" y="98.5">ATLK_RX</text>
<text x="21.6" y="107.9">GND</text>
<text x="209" y="103.6">ATLK_SWO</text>
<text x="237" y="103.6">33</text>
<text x="245.9" y="103.6">T-ATLK_SWO</text>
<text x="268.7" y="103.6">SWO</text>
<text x="209" y="108.7">ATLK_SWCLK R41</text>
<text x="209" y="111.2">ATLK_SWDIO</text>
<text x="237" y="108.7">33</text>
<text x="237" y="111.2">33</text>
<text x="245.9" y="111.2">T-ATLK_SWDIO</text>
<text x="245.9" y="108.7">T-ATLK_SWCLK</text>
<text x="268.7" y="111.2">PA13/SWDIO</text>
<text x="268.7" y="108.7">PA14/SWCLK</text>
<text x="94.5" y="116.2">VCC</text>
<text x="168.9" y="114.8">VCC</text>
<text x="171.4" y="118.7">GND</text>
<text x="178.6" y="125.4">M-USB_DM</text>
<text x="178.6" y="122.9">M-USB_DP</text>
<text x="178.6" y="120.4">M-SWDIO</text>
<text x="18.3" y="128.4">VCC</text>
<text x="26.2" y="130">M-SWDIO</text>
<text x="64.3" y="131.8">GND</text>
<text x="84.6" y="130.5">100nF M-NRST</text>
<text x="127.3" y="131">AT32F403ACCT7</text>
<text x="178.6" y="128">M-ATLK_RX</text>
<text x="178.6" y="130.5">M-ATLK_TX</text>
<text x="26.2" y="132.6">M-SWCLK</text>
<text x="26.2" y="135.1">M-NRST</text>
<text x="91.2" y="133.8">GND</text>
<text x="91.5" y="136.1">VCC</text>
<text x="178.6" y="135.6">ATLK_NRST</text>
<text x="23.2" y="138.5">GND</text>
<text x="39.4" y="142.5">Header 5</text>
<text x="92.2" y="143.2">LD3</text>
<text x="92.2" y="140.7">LD2</text>
<text x="92.2" y="138.1">LD1</text>
<text x="178.6" y="140.7">ATLK_SWDIO</text>
<text x="178.6" y="138.1">ATLK_BOOT0</text>
<text x="178.6" y="143.2">ATLK_SWCLK</text>
<text x="219.6" y="146.5">ATLINK_5V</text>
<text x="241.2" y="146.5">E5V</text>
<text x="256.6" y="145.8">3V3</text>
<text x="225.6" y="155.2">T-ATLK_BOOT0</text>
<text x="229.4" y="152.6">DFLS130L-7</text>
<text x="258.6" y="155.2">T-ATLK_SWDIO</text>
<text x="10.8" y="159.2">VCC</text>
<text x="225.6" y="160.2">T-ATLK_TX</text>
<text x="225.6" y="157.7">T-ATLK_SWO</text>
<text x="258.6" y="160.2">T-ATLK_NRST</text>
<text x="258.6" y="157.7">T-ATLK_SWCLK</text>
<text x="49.3" y="162.3">RED</text>
<text x="60.2" y="164.8">LD1</text>
<text x="92.2" y="163.5">ATLK_SWO</text>
<text x="151.1" y="162.5">VCC</text>
<text x="225.6" y="162.8">T-ATLK_RX</text>
<text x="48.8" y="169.9">GREEN</text>
<text x="60.2" y="172.4">LD2</text>
<text x="135.4" y="172.2">GND</text>
<text x="143" y="168.4">GND</text>
<text x="254.8" y="170.1">GND</text>
<text x="20.8" y="177.5">1k</text>
<text x="48.8" y="177.5">BLUE</text>
<text x="134.8" y="179.3" transform="rotate(-90 134.8 179.3)">LD4</text>
<text x="60.2" y="180.1">LD3</text>
<text x="60.2" y="188.9">LD4</text>
</g>
<g font-size="2.2">
<text x="72.1" y="25.9">Close to slot</text>
<text x="125" y="48.2">For Test</text>
</g>
<g font-size="1.4" fill="#a00000">
<text x="40.6" y="164.1">+</text>
<text x="40.6" y="171.8">+</text>
<text x="40.6" y="179.4">+</text>
<text x="40.6" y="188.3">+</text>
</g>
</svg>
